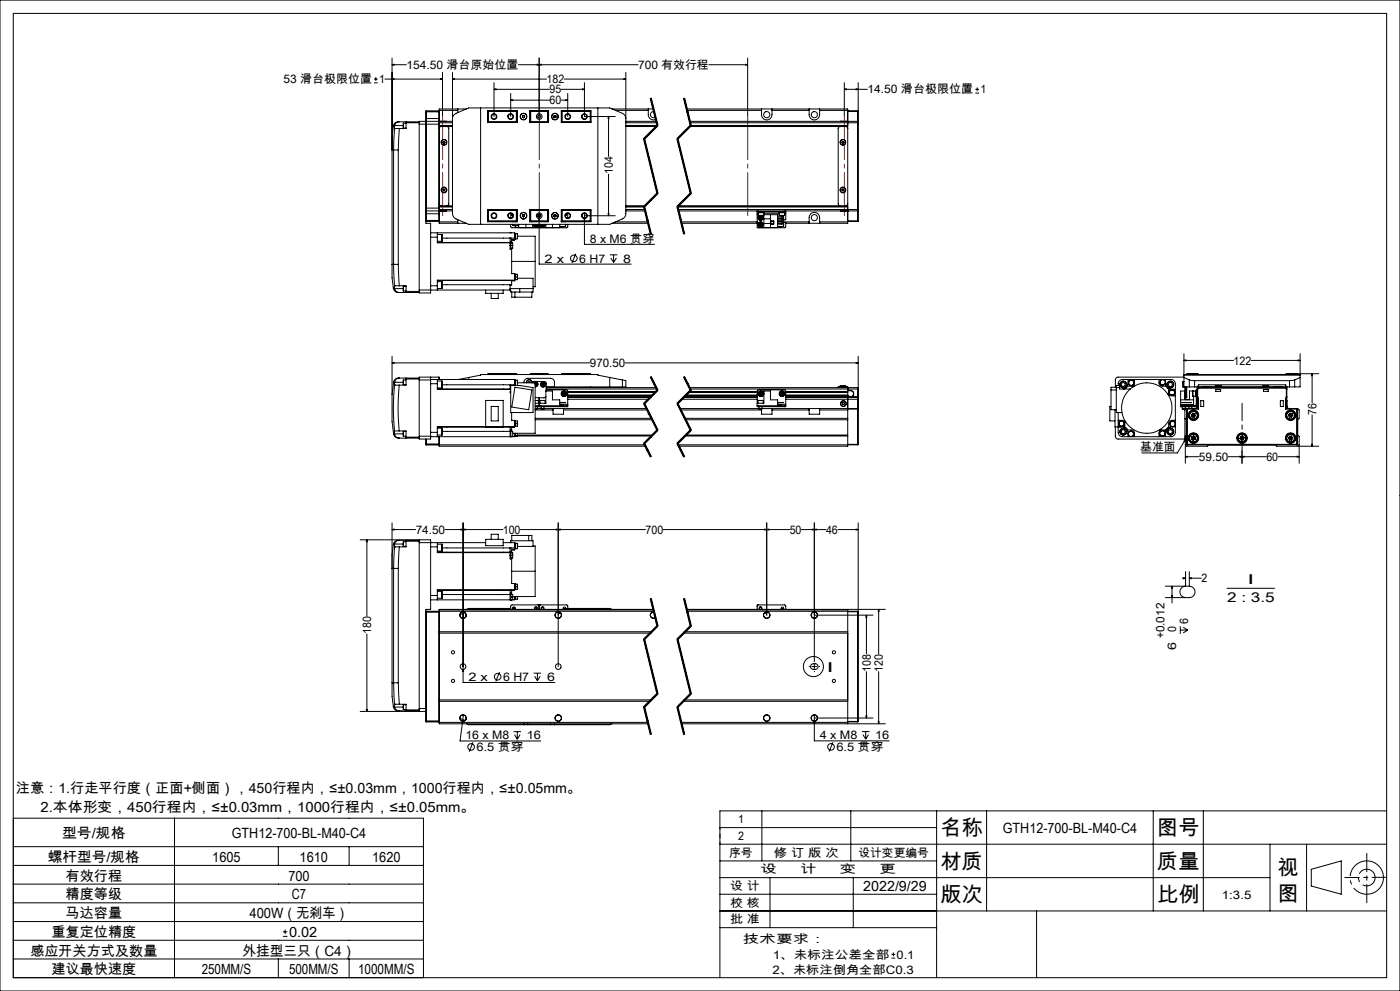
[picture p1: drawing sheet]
<svg xmlns="http://www.w3.org/2000/svg" width="420mm" height="297mm" viewBox="0 0 420 297" stroke-linecap="round" stroke-linejoin="round" font-family="sans-serif">
<g fill="none" stroke="#000" stroke-width=".3">
<path d="M0 0h420v297h-420zM4 4h412v289h-412zM117.6 19.4l.6-.1v.2zM117.6 19.4h4.3M117.6 17.4v61.8M155.5 19.4h35.9M161.1 19.3l.6 .1-.6 .1zM161.7 17.4v17.5M161.7 19.4l.6-.1v.2zM212.7 19.4h11.6M223.7 19.3l.6 .1-.6 .1zM224.3 17.4v17.5"/>
<path d="M112.2 24.8h1.1M112.2 23.7h1.1M112.7 23.1v1.2M115.5 23.7h17.3M117.6 23.7l.6-.1v.2zM118 37.7l-.4 3.2v4h.5M118 37.7l.4 .1M118.4 38.5l-.3 6.4M118.4 38.5h.1M118.4 38.5h1.4M118.4 37.8v.7M118.4 37.6v.2"/>
<path d="M118.4 37.6h2.6M119.8 36.5h-.3a1.43 1.43 0 0 0-1.5 1.2M119.8 36.5a1.5 1.5 0 0 0-1.4 1.1M119.8 36.5h6M119.8 38.5l-.3 6.4M121 36.9v1.5M121 36.9h.8M121 38.4h.8M121.8 36.5v.3M121.8 36.8v1.7h-2M121.8 36.8h4M125.8 37.2v49.7"/>
<path d="M125.8 37.2h6M127.8 35.5v31.4h1.4v20.9h-3.4v-.9M127.8 35.5h4M127.8 33.5h4M127.8 36.4v26.8M127.8 33.2v3.2M127.8 33.2v2.3M127.8 33.2h3.9M127.8 36.4h.1M131.7 36.4v26.8M131.7 33.2v3.2M131.7 36.4h.1"/>
<path d="M131.7 33.2l.1 .1M131.8 36.4v.8M131.8 37.2v25.2M131.8 37.6h3.9M131.8 33.1h5.5M131.8 36.8h3.9M132.2 23.6l.6 .1-.6 .1zM132.2 36.4h1.7M132.8 21.7v13.2M134.1 37.9l.5 .5v22.8l-.5 .5M135.7 23.7l.6-.1v.2zM135.7 21.7v42.3l.2 .7 .6 .7 4.1 1.8h42.3l4.4-2 .4-.9v-42.6"/>
<path d="M135.7 23.7h28.3M135.7 37.9h-3.4l-.4 .2-.1 .4M135.7 36.4h-9.9v.8M135.7 35.6l.2-.7 .6-.8 4.1-1.8h42.3l4.1 1.8 .6 .8 .1 .7M137.3 32.7v1.1M139.9 32.7h-8.1v3.7M144.2 32.3v34.9M146.3 33.1h8.9v3.6h-8.9zM146.3 36.4h.1M146.3 33.2v3.5M146.3 33.2h8.9M146.3 33.2l.2 .2"/>
<path d="M146.5 33.4h8.4M146.5 36.5h8.4M146.5 33.4v3.1M146.5 36.5l-.2 .2h8.9M148.2 26.8l.6-.2v.3zM148.2 26.8h16.7M148.2 24.8v10.1M153.2 30l.6-.1v.3zM153.2 28v6.9M153.2 30h11.7M154.9 33.4l.1-.2v3.5l-.1-.2M154.9 33.4v3.1"/>
<path d="M156.8 34.8v.3M156.8 35.1l.3 .2M157.1 34.6l.2 .2M157.1 34.6l-.3 .2M157.3 34.8v.3M157.3 35.1l-.2 .2M159 33.1l.1 .1M159 33.2h5.6M159 33.1h5.6v3.6h-5.6zM159 36.7h5.6M159.1 33.2v3.5l.1-.2M159.1 33.2l.1 .2"/>
<path d="M159.2 33.4h5.1M159.2 36.5h5.1M159.2 33.4v3.1M164.3 33.4l.2-.2v3.5l-.2-.2M164.3 33.4v3.1M166.2 34.8v.3M166.2 35.1l.3 .2M166.5 34.6l.3 .2M166.5 34.6l-.3 .2M166.8 34.8v.3M166.8 35.1l-.3 .2M168.4 26.8h6.9"/>
<path d="M168.4 30h1.9M168.4 33.2h8.8M168.4 33.1h8.9v3.6h-8.9zM168.6 33.4l-.1-.2v3.5l.1-.2M168.6 33.4h8.5M168.6 36.5h8.5M168.6 33.4v3.1M169.1 33.1v.1M169.3 23.7h18.4M169.7 29.9l.6 .1-.6 .2zM170.3 28v6.9M174.7 26.6l.6 .2-.6 .1z"/>
<path d="M175.3 24.8v10.1h9.3M177.1 33.4v3.1M177.1 36.5l.1 .2h-8.8M177.2 33.2v3.5M177.2 36.4h.1M177.2 33.2l-.1 .2M179.4 32.3v34.9M182.6 34.9l.1 .6h-.3zM182.6 34.9v12M183.6 32.7h12.4M184.6 33.1h9.9M187.1 23.6l.6 .1-.6 .1z"/>
<path d="M187.7 37.9h9.2M187.7 36.4h9.2M187.7 37.6h9.5M187.7 36.8h9.3M194.5 32.7v1.7a1.55 1.55 0 0 0 2.2 1.4M195.1 29.5l2 8.2M195.2 29.5l2 8.1-4 4 4 16.3-4 4 2 8.2M195.4 29.4l2 8.2M196.2 33.4a.93 .93 0 0 0-1.1 1.2 .93 .93 0 0 0 1.5 .5M197.1 37.5l-4 4M197.4 37.7l-4 4M205.1 29.5l2 8.2"/>
<path d="M205.2 29.5l2 8.1-4 4 4 16.3-4 4M205.4 29.4l2 8.2M206 32.7h48.3v34.2h-18.6M206.1 33.1h22.4M206.9 37.9h46.8l.4 .2 .2 .4M206.9 36.4h50.4M207 36.8h50.3M207.1 37.5l-4 4M207.2 37.6h47.1M207.4 37.7l-4 4M228.5 32.7v1.7a1.57 1.57 0 0 0 1.5 1.5 1.57 1.57 0 0 0 1.6-1.5v-1.7M231.6 33.1h11.1"/>
<path d="M242.7 32.7v1.7a1.57 1.57 0 0 0 1.6 1.5 1.57 1.57 0 0 0 1.6-1.5v-1.7M245.9 33.1h8.4M252 37.9l-.5 .5v22.8l.5 .5M252.2 36.4h1.7M253.3 26.8l.6-.2v.3zM253.3 26.8h6.9M253.3 24.8v10.1M254.3 33.2h3M254.3 33.4h3M256.9 26.6l.6 .2-.6 .1zM257.3 36.8h.2M257.3 36.4v.4"/>
<path d="M257.3 36.4l.2 .1M257.3 33.2v.2M257.3 33.4v3M257.3 36.8v26M257.5 24.8v11.7M257.5 36.5v.3M257.5 36.8v26M292.6 27.9h1.1M292.6 26.8h1.1M293.2 26.2v1.1M118.1 44.9h1.4M118.1 44.9v34.3"/>
<path d="M119.5 44.9v34.3M132.9 56.8l.2-.2 .4 .1v.3l-.3 .3zM133 42.4h.4l.1 .3-.1 .2h-.4l-.1-.3zM182.6 52.2v12.5M193.1 41.7l4 16.3M193.4 41.6l4 16.3M197.1 57.8l-4 4M197.4 58.1l-4 4M203.1 41.7l4 16.3M203.4 41.6l4 16.3M207.1 57.8l-4 4M207.4 58.1l-4 4"/>
<path d="M252.6 56.8l.2-.2 .4 .4-.3 .3-.3-.2zM252.8 42.3l.3 .1-.1 .6-.3-.1-.1-.3zM117.6 79.2v4l.4 3.2M117.6 79.2h.5M118.1 79.2h1.4M118.1 79.2l.3 6.5M119.5 79.2l.3 6.5M127.8 62.4h4M127.8 63.1v.1M127.8 64.1h4M127.8 66h4M127.8 66.3v.1"/>
<path d="M127.8 63.2v3.2M127.8 63.2h7.9M127.8 66.4h3.9M129.2 69.8h25.1v1.6M129.2 71.1h2M131.2 71.1v1.7h22v1.6M131.2 69.8v1.3M131.2 72.3h1.4M131.2 70.3h1.4M131.2 72.7h21.8M131.7 63.2v3.2M131.8 61.1l.1 .4 .4 .2h3.4"/>
<path d="M131.8 63.1v3.8h8.1M131.8 62.4v.7M131.8 61.9h3.9M131.8 66.5h5.5M131.8 62.8h3.9M131.8 63.1l-.1 .1M131.8 66.3l-.1 .1M132.2 63.2h1.7M132.6 70.3v2M132.6 70.3h.1M132.6 71.4h21.7M137.3 65.8v1.1"/>
<path d="M146.3 62.9h8.9v3.6h-8.9zM146.3 63.2h.1M146.3 62.9v3.5M146.3 66.4h8.9M146.5 66.2h8.4M146.5 63.1v3.1M146.5 63.1h8.4M146.5 66.2l-.2 .2M153 72.7v.9M153 73.6v1.1h.5M153 71.4h.1M153 71.4v1.3"/>
<path d="M153 69.8h.1M153 73.6h.8M153 72.6h.5M153.2 67.2v.8l.3 .3h16.6l.2-.3v-.8M153.2 63.9v1.5M153.2 72.8h.6v.8M153.5 74.4v.3M153.5 72.6v.2M153.5 74.7v7.3h.8v2M153.5 78.3h7M153.6 64.6h.1M153.6 64v.6"/>
<path d="M153.6 64.6h.3M153.8 73.6v.8h-.8M153.8 67.2v.4h1.8M153.8 66.4v.1M153.9 64.7l-.1 .2M154 67.6h.4M154.3 71.4v.4M154.3 71.8h-.8v.8M154.3 70h.4v1.6h-.4M154.3 71.8v.2h-.8M154.5 70v1.6M154.6 67.6v.5h1"/>
<path d="M154.6 66.4h.1M154.7 70h.6v1.6h-.6M154.9 63.1l.1-.2v3.5l-.1-.2M154.9 63.1v3.1M155.2 62.9h-8.9l.2 .2M155.3 70.8h5.2v7.5M155.6 67.2v1M156.8 64.5v.3M156.8 64.8l.3 .2M157.1 64.3l.2 .2M157.1 64.3l-.3 .2M157.3 64.5v.3"/>
<path d="M157.3 64.8l-.2 .2M157.8 67.2v1M159 62.9h5.6v3.6h-5.6zM159 66.4h5.6M159 62.9h5.6M159.1 66.4l-.1 .1M159.2 63.1l-.1-.2v3.5M159.2 66.2h5.1M159.2 63.1v3.1M159.2 66.2l-.1 .2M159.2 63.1h5.1M159.5 66.4v.1"/>
<path d="M159.6 66.4v.1M159.8 67.2v1M159.8 67.5h1.6M159.8 67.2v.3M160.2 66.4v.1M160.5 67.5l.1 .2M160.5 78.3v7.6h-.6M160.7 67.5l-.1 .2M161 67.5v.1M161 67.6l-.4 .1M161.1 67.5l-.1 .1M161.3 64.6h.1"/>
<path d="M161.4 64.6h.1M161.4 64.8l.1 .1M161.4 64.4v.2M161.4 67.2v.3M161.5 64.3h.6M161.5 67.2a.77 .77 0 0 1-.6 .8 .77 .77 0 0 1-.9-.5 .78 .78 0 0 0 .9 .5 .78 .78 0 0 0 .6-.8M161.5 68.2l-.2 .1M161.7 65.5l.2 .6h-.3zM161.7 63.8v15.4h27.6M162 68.2l.2 .1M162 67.2a.78 .78 0 0 0 .6 .8 .78 .78 0 0 0 .9-.5M162.1 64.6h.1"/>
<path d="M162.1 67.5h.1M162.1 64.4v.2M162.1 67.2v.3M162.2 67.5h1.5zM162.2 64.8l-.1 .1M162.4 67.5h.1M162.4 67.5l.4 .2M162.8 67.5v.2M163.1 67.5l-.3 .2M163.4 66.4v.1M163.7 67.2l.1 1M163.9 66.4v.1"/>
<path d="M164.3 63.1l.2-.2v3.5l-.2-.2M164.3 63.1v3.1M165.7 67.2v1M166.2 64.5v.3M166.2 64.8l.3 .2M166.5 64.3l.3 .2M166.5 64.3l-.3 .2M166.8 64.5v.3M166.8 64.8l-.3 .2M167.9 67.2v1M168.4 62.9h8.9v3.6l-8.9-.1zM168.4 66.4h8.8"/>
<path d="M168.4 62.9h8.8l-.1 .2M168.6 63.1l-.1-.2v3.5l.1-.2M168.6 66.2h8.5M168.6 63.1v3.1M168.6 63.1h8.5M169 66.4h.1M169 67.9v.2h-1.1M169.1 66.4h.1M169.6 64.6h.3zM169.7 67.4v.5h-1.8M169.7 66.4v.1M169.9 64.6h.1"/>
<path d="M170 64v.6M170.3 63.9v1.5M172.7 76l-1.1 2.8M175.3 65.5l.2 .6h-.3zM175.3 63.8v9.4h21.1M175.3 64.7h9.3M177.1 63.1v3.1M177.1 66.2l.1 .2M177.2 62.9v3.5M177.2 63.2h.1M182.4 64.1h.3l-.1 .6zM183 76.4h2.2"/>
<path d="M183.2 77.3l.9 1.3M183.6 66.9h10.9M184.1 76.4v2.2M184.6 66.5h9.7M184.9 77.3l-.8 1.3M187.7 61.7h5.8M187.7 63.2h5.8M187.7 62.8h5.7M193.1 62l2 8.1M193.3 61.9l-5.6 .1M193.4 61.9l2 8.1M203.1 62l2 8.1"/>
<path d="M203.2 61.9h51.1M203.2 61.9l2 8.2M203.4 61.9l2 8.1M203.4 62.8h53.9M203.5 63.2h53.8M204.3 66.5h22.9M204.4 66.9h22.8M227.2 63.5h.4M227.2 63.5v.4M227.2 63.9v4.3l8.3 .1 .2-.4v-1.2h-.6M227.2 63.2v.3M227.2 64.3h.3"/>
<path d="M227.2 63.9h.3M227.4 68.2l.2 .1M227.4 63.5v.2h1.8v-.2M227.5 64.6h.1M227.5 64.6h1M227.5 63.7v.9M227.6 64.6h.9M227.6 63.2v.3M227.6 63.5h7.7M227.8 65.4l.3 .3M227.8 67.1v.5M227.8 67.1l.4 .2"/>
<path d="M227.8 64.6a.78 .78 0 0 0-.2 1.2 .78 .78 0 0 0 1.2 0 .78 .78 0 0 0-.3-1.2M227.8 65v.4M227.8 65l.4 .3M227.8 67.6l.4 .1M227.9 64.6a.74 .74 0 0 0-.3 1.1 .74 .74 0 0 0 1.2 0 .74 .74 0 0 0-.3-1.1M228.1 66.8l.4 .2M228.1 66.8l-.3 .3M228.1 66.8l.1 .5M228.2 65.3l.3 .2M228.2 65.3l-.4 .1M228.2 65.3l-.1 .4M228.2 67.3l.4 .1"/>
<path d="M228.2 67.3v.4M228.2 67.3l-.4 .3M228.2 64.8l-.4 .2M228.2 64.8l.4 .3M228.2 64.8v.5M228.5 64.6h.6M228.5 65.5l-.4 .2M228.5 67l.1 .4M228.5 67l-.3 .3M228.6 65.1l-.1 .4M228.6 65.1l-.4 .2M228.6 67.4l-.4 .3"/>
<path d="M229.1 64.6h-.6M229.1 64.3h4.2v3.9M229.1 63.7v.9M229.1 63.9h4.7M229.2 64.3v3.9M229.2 65.6h1.9M229.2 67h1.9M231.1 64.3v3.9M231.2 66.2h.9v1h-.9zM231.2 67.1h.9M231.2 66.3h.9M233.3 65h1.8v.4"/>
<path d="M233.3 65.7h1.8v.4h-1.8M233.3 66.4h1.8v.4h-1.8M233.3 67.2h1.8M233.3 65.4h1.8M233.3 64.4h.5M233.8 63.5v.2h1.6M233.8 64.6h.1M233.8 64.6h.7M233.8 63.7v.9M233.9 64.6h.6M234.4 66.8v.4a.35 .35 0 0 1 .3-.3 .35 .35 0 0 1 .4 .3M234.4 64.6v.4"/>
<path d="M234.4 66.1v.3M234.4 67.9v.2h-1.1M234.5 64.6h.8M234.6 65h.3M234.6 66.9h.2M235.1 65.4l-.4 .2-.3-.2v.3M235.1 65.2v.2M235.1 67.2v.2M235.1 67.2v.7h-1.8M235.1 66.5h7.6M235.3 63.5h.4M235.3 63.2v.3"/>
<path d="M235.3 64.6h.1M235.4 63.7v.9M235.4 63.9h.3M235.4 63.5v.2M235.7 63.5v.4M235.7 63.2v.3M235.7 63.9v2h-.6M242.7 66.9v-1.7a1.57 1.57 0 0 1 1.6-1.6 1.57 1.57 0 0 1 1.6 1.6v1.7M245.9 66.5h8.4M252.2 63.2h1.7M254.3 61.1l-.2 .4-.4 .2h-50.2M254.3 66.2h3"/>
<path d="M254.3 66.4h3M257.3 62.8h.2M257.3 62.8v.4M257.3 66.2h.2M257.3 66.2v.2M257.3 63.2v3M257.5 62.8v.3M257.5 63.1l-.2 .1M257.5 66.2l-.2 .2M257.5 63.1v3.1M118 86.4a1.55 1.55 0 0 0 1.8 1.3M118.4 85.7h1.4"/>
<path d="M118.4 85.7h.1M118.4 85.7v.7M118.4 86.5a1.51 1.51 0 0 0 1.4 1.2M118.4 86.4h-.4M118.4 86.4v.1M118.4 86.5h2.6M119.8 87.7h6M119.8 85.7h2v1.6M121 85.8v1.4M121 85.8h.8M121 87.2h.8M121.8 87.3v.4"/>
<path d="M121.8 87.3h4M129.2 85.7h2M131.2 85.7v1.2M131.2 86.5h1.4M131.2 84.4h1.4M131.2 84.1h23.1M132.6 84.4v2.1M132.6 84.5h.1M132.6 84.5v2M132.6 85.3l20.4 .1M145.7 86.9v1h5.3v-1M147.4 87.9v1.6h2.1v-1.6"/>
<path d="M153 86.9v.1M153 85.4v1.5M153 86.5h6.9M153.5 87.5v1.6h6.1v-1.6M154.3 84v.1M154.3 82.2h.4v1.7M154.3 84.1l-.8 .1v1.2h-.5M154.3 84h-23.1v1.7M154.3 83h1M154.5 82.2v1.7M154.5 87.5v1.6M154.7 82.2h.6v.8"/>
<path d="M155.3 83v.8l-1 .1M155.3 83.4h4.6v4.1h-6.7v-.6h-27.4M155.9 86.5v1M117.6 108.8l.6-.2v.3zM117.6 106.7v11.6M117.6 108.8h59.4M117.6 118.3v8l.5 3.7M118.1 114.5h.1M118.1 114.5l.3 .1M118.1 114.5l-.5 3.8M118.4 115.4h.1M118.4 115.4a67.2 67.2 0 0 0 0 13.8"/>
<path d="M118.4 115.4h1.4M118.4 114.6v.8M118.4 114.6h.1M118.4 114.6h2.6M119.5 113.3a1.47 1.47 0 0 0-1.4 1.2M119.5 113.3h.3M119.8 115.4a66.9 66.9 0 0 0 0 13.7M119.8 113.3a1.4 1.4 0 0 0-1.4 1.3M119.8 113.3h6M121 114.6v.7M121 113.9v.7M121 113.9v1.4"/>
<path d="M121 113.9h.8M121 115.3h.8M121.8 113.3v.3M121.8 113.6v1.8h-2M121.8 113.6h4M125.8 113.9h3.4M125.8 113.9v16.8M129.2 113v.9M129.2 113.7h25.1v1.6M129.2 113.9v16.8M129.2 115h2M131.2 113.7v1.3"/>
<path d="M131.2 115v1.7h21.8v-1.2h2.9l4 .7v7.4h-6.7v-8.1M131.2 116.6h21.8M131.2 116.3h1.4M131.2 114.2h1.4M131.7 113h-5.9v.9M131.7 113v.7M131.7 113l.1 .7M132.6 114.2v2.1M132.6 114.3h.1M132.6 114.3v2M132.6 115.3h21.7M140.6 113.1v.6"/>
<path d="M140.6 113.1l3.6-.7v-.1h35.2v.1l3.5 .7M140.6 113.1l-3.1 .6M146.3 112.1h8.7M146.3 112.1v.2M153 113.7h.1M153.2 117.4h-.2l.2 .3M153.2 113.7h.1M154.3 115.3v.2M154.3 113.9h.4v1.6M154.5 113.9v1.6M154.5 116.1l5.1 .8-1 5.9-5.1-.8zM154.7 113.9h.6v1.6"/>
<path d="M155 112.1v.2M155.3 114.7h5.2M157.2 114.7a1.17 1.17 0 0 1 1.1-1.3h6.9a1.14 1.14 0 0 1 1.1 1.1v1.5h20.4M157.9 114.7a.87 .87 0 0 1 .9-.9 .87 .87 0 0 1 .8 .9l.5-.4 3.5 .1 .3 .5-.1 2.3M158 114.7a.77 .77 0 0 1 .8-.9 .77 .77 0 0 1 .7 .9M158.5 114.7a.29 .29 0 0 1 .3-.4 .29 .29 0 0 1 .2 .4M159.1 112.1h5.4M159.1 112.1v.2M160 114.7a.77 .77 0 0 1 1.3 .1 .77 .77 0 0 1-.8 1.1M160 114.7a.74 .74 0 0 1 1.3 .1 .74 .74 0 0 1-.8 1.1M160.5 114.7v15.2h-6.7M160.5 114.8l.4 .1"/>
<path d="M160.5 115.5l.2 .1M160.5 115.1h.1M160.5 114.8l.1 .3M160.6 115.1l-.1 .1M160.6 115.1l.1 .5M160.6 115.1l.4 .2M160.9 114.9l.1 .4M160.9 114.9l-.3 .2M161 115.3l-.3 .3M161.7 119.2v2.7M162.5 115.1l.1 .4M162.5 115.1l.8 .2"/>
<path d="M162.6 115.5l.4 .1M162.8 114.8l-.3 .3M162.8 114.8l.4 .1M162.8 114.8l.2 .8M163.2 114.9l.1 .4M163.2 114.9l-.6 .6M163.3 115.3l-.3 .3M163.8 118.8l-.5 .4h-2.8M163.9 116.8l6.2 .1 .2 .2v4.1M163.9 116.2h32.9M163.9 116.6h33.1M163.9 115.9h2.4"/>
<path d="M164.5 112.1v.2M168.5 112.1h8.7M168.5 112.1v.2M168.8 117.8v.4M168.8 117.8l.4 .2M168.8 118.2l.4 .2M169.2 117.5l.3 .3M169.2 117.5l-.4 .3M169.2 117.5v.5M169.2 118l-.4 .2M169.2 118l.4 .2M169.2 118v.4"/>
<path d="M169.5 117.8l.1 .4M169.5 117.8l-.3 .2M169.6 118.2l-.4 .2M170.3 118.4h25.5M170.3 117.5h26.3M170.3 118.9h25M170.3 119.1h24.8M170.3 119.7h24.2M177.2 112.1v.2M177.2 116v.2M182.9 113.1v2.9M182.9 113.1l3.8 .8"/>
<path d="M186.7 113.9l1 .1v2h-1M186.7 113.9v2.1M187.6 108.8h69.9M195.1 113l2 4M195.2 113l2 3.9-4 4 4 8-4 4 2 4M195.4 112.9l1 2M195.7 118.5h-25.4M196.4 114.9l1 2zM196.7 117.4l-26.4 .1M197.1 116.8l-4 4M197.4 117.1l-4 4M204.5 119.7h22.7"/>
<path d="M205.1 113l2 4M205.1 119.1h22.1M205.2 113l2 3.9-4 4 4 8-4 4 2 4M205.2 118.9h22M205.4 112.9l2 4M205.6 118.5h21.6M205.8 118.4h21.4M206.6 117.5h20.6M206.7 117.5h20.5M206.8 116.2h50.5M207 116.6h50.3M207.1 116.8l-4 4"/>
<path d="M207.4 117.1l-4 4M227.9 118.1l.3 .3M228 117.7l-.1 .4M228 117.7l.3 .3M228.3 118l-.4 .1M228.3 118l.3 .3M228.3 118l-.1 .4M228.4 117.6l.3 .3M228.4 117.6l-.4 .1M228.4 117.6l-.1 .4M228.6 118.3l-.4 .1M228.7 117.9l-.1 .4"/>
<path d="M228.7 117.9l-.4 .1M234.2 117.8v.4M234.2 117.8l.4 .2M234.2 118.2l.4 .2M234.6 117.5l.4 .3M234.6 117.5l-.4 .3M234.6 117.5v.5M234.6 118l-.4 .2M234.6 118l.4 .2M234.6 118v.4M235 117.8v.4M235 117.8l-.4 .2"/>
<path d="M235 118.2l-.4 .2M235.7 118.5h18.6M235.7 117.4h18.6M235.7 118.4h18.6M235.7 117.5h18.6M235.7 118.9l19.5 .1M235.7 119.1h21.6M235.7 119.7h21.6M252 115.7h1.7M252 115.8l.1 .1M252 115.9h-.5v.3M252 115.8h1.7"/>
<path d="M252 115.7v.5M252 115.9h1.7M253.7 115.8v.1M253.7 115.9h.6v3M253.7 115.7v.5M254.3 118.9v.1M254.3 118.5h.1M254.3 117.4v.1M254.3 119v14.7h-50.7M254.3 119h.1M254.3 117h.9M254.3 117.1h.9"/>
<path d="M254.3 118.9h.9M255.2 117a.97 .97 0 0 1 .9 .9 .97 .97 0 0 1-.7 1M255.2 117.1a.9 .9 0 0 1 .9 .9 .9 .9 0 0 1-.9 .9M255.2 117v.1M255.2 118.9v.1M255.4 118.9h1.9M255.4 118.9l-.2 .1M256.9 108.6l.6 .2-.6 .1zM257.3 118.9l.2 .1M257.3 116.2v.4M257.3 118.9v.2M257.3 119.1v.6"/>
<path d="M257.3 116.6v2.3M257.3 119.7v2.7M257.5 106.7v26.5M257.5 119l-.2 .1M257.5 119l-.2 .7M333.3 116.9h1.6M334.9 116.2h1M334.9 116.1h-1.6v6.7h1.6M336.4 114.9l.6-.3 .5 .3v.7l-.5 .3-.6-.3zM338.2 115.7a1.27 1.27 0 0 1-1.2 .9M338.2 115.7h1.5l.2 .3M338.5 113.7l-.3 2"/>
<path d="M339 116.6h-3.1v-1.1h-1v8.1h1.7M339 116.6h.1M339.4 113.9a.85 .85 0 0 1 .8 .8 .85 .85 0 0 1-.8 .9M339.4 113.9a.85 .85 0 0 0-.9 .8 .85 .85 0 0 0 .9 .9M339.4 113.9a.86 .86 0 0 1 .8 .8 .86 .86 0 0 1-.8 .9M340.4 113.7v1.2l-.3 .6 .2 .2M347.7 113.7v1a1.02 1.02 0 0 0 1 1h1.1l.8 .8M348.7 113.7h-11.9a1.42 1.42 0 0 0-1.3 1.8M348.9 113.7h2.4a1.33 1.33 0 0 1 1.3 1.3v11.9M349.6 113.7l.2 2.1M350.4 116.4l.3 .1M350.6 116.5l2 .2"/>
<path d="M350.6 118.5l.3-.1 .5 .2h1.2M350.6 116.5v1.5l-.2 .1M350.8 117.6a.85 .85 0 0 0 .8 .9 .85 .85 0 0 0 .9-.9M350.8 117.6a.85 .85 0 0 1 .8-.8 .85 .85 0 0 1 .9 .8M350.8 114.6h.6l.4 .6-.4 .6h-.6l-.4-.6zM350.8 117.6a.79 .79 0 0 1 .8-.7 .79 .79 0 0 1 .8 .7M350.8 117.6a.79 .79 0 0 0 .8 .8 .79 .79 0 0 0 .8-.8M354.2 119.8h3.9M354.9 114.5h.1M354.9 114.5v1.5M354.9 114.4v.1M354.9 114.4h.1"/>
<path d="M354.9 116h.8M354.9 114.5h.3M354.9 114.4h.3M355.2 113h-19.7a.84 .84 0 0 0-.9 .9v2.2M355.2 112.3h34.8M355.2 112.4h34.8M355.2 113.1l1.6 .8M355.2 108l.6-.1v.3zM355.2 106v10h1.6M355.2 108h14.9M355.4 117.2h-1.2v4.4M355.5 116l-.1 3.8h1.4v-2.6h1.9"/>
<path d="M355.7 118.7v.5h.3v-.5M355.7 118.7h.3M355.7 116v2.7M356 112.1h3.5M356 112.1v.2M356 116v2.7M356.8 113.9l1.6 .2M356.8 116h1.6M356.8 113.9v2.1M357.8 117.2h.1M357.8 118.7h.1M357.8 117.2v1.5"/>
<path d="M357.8 118.7h.9M358.1 117.2h.1M358.1 118.7v2.9M358.4 116h.8M358.4 114.1v1.9M358.4 114.1h28.5M358.9 117.1h-.2v1.7h.2M358.9 117.3h.3M358.9 117.3v3.9M359.2 116.8h-.3v.5M359.2 116l.4-.7h26l.4 .7M359.2 116v4.1"/>
<path d="M359.2 119.1l.2 .6M359.3 116.3l-.1-.4h26.8l-.1 .4M359.3 119.2v.9M359.3 118.9v.1M359.3 118.9l-.1 .2M359.3 116.6v2.3M359.3 119l.2 .7M359.3 119l-.1 .1M359.4 119.7h.1M359.4 119.7v2.7M359.5 112.1v.2M359.5 119.7v2.9"/>
<path d="M359.6 116.3l-.3 .3M359.6 116.2v.1M359.6 116.2l-.4 .1 .1 .3M359.6 116.2h26M359.6 116.3h26M360.8 116.2v-.3h.5v.3M363 115.9h.1M364.6 115.8v.1M364.6 115.7h1.7M364.6 115.8h1.7M364.6 115.7v.1M364.7 116.7h1.5v.6h-1.5z"/>
<path d="M366.3 115.9h.1M366.3 115.7v.1M375.4 108h14.6M378.9 115.8h.1M378.9 115.7h1.7M378.9 115.8h1.7M378.9 115.7v.1M379 116.7h1.5v.6h-1.5zM380.6 115.8v.1M380.6 115.7v.1M382.2 115.9h.1M383.9 116.2v-.3h.6v.3"/>
<path d="M385.6 116.3l.3 .3M385.6 116.2v.1M385.6 116.2l.4 .1-.1 .3M385.7 119.7h.1M385.7 119.7v2.9M385.8 112.1h3.4M385.8 112.1v.2M385.8 119.7v2.7M385.9 119l.1 .1M385.9 119l-.2 .7M385.9 118.9v.1M385.9 118.9l.1 .2"/>
<path d="M385.9 116.6v2.3M385.9 119.2v.9M386 119.1l-.2 .6M386 116h.9M386 116v4.1M386.9 116h1.5M386.9 114.1v1.9M388.4 113.9l-1.5 .2M388.4 113.9v2.1M389 112l.2 .1M389.2 112.1v.2M389.4 107.9l.6 .1-.6 .2z"/>
<path d="M390 113.1l-1.6 .8M390 106v10h-1.6M393.6 112l.2 .6h-.3zM393.6 112v8.8M395.6 112l-9.8 .1M118.1 130a1.46 1.46 0 0 0 1.4 1.3M118.1 130h.1M118.4 129.1h1.4M118.4 129.2v.8M118.4 130a1.46 1.46 0 0 0 1.4 1.3M118.4 130h-.3M118.4 129.1v.1"/>
<path d="M118.4 130h.1M118.4 130h2.6M119.5 131.3h.3M119.8 129.1h2v1.9M119.8 131.3h6M121 130v.7M121 129.3v.7M121 129.3v1.4M121 129.3h.8M121 130.7h.8M121.8 131v.3M121.8 131h4"/>
<path d="M125.8 130.7v.9h3.4v-.9M125.8 130.7h3.4M127.8 133h4M127.8 131.6v1.7M127.8 133.3h3.9M129.2 129.6h2M131.2 129.6v1.3M131.2 130.4h1.4M131.2 128.3h1.4M131.2 128h23.1M131.7 130.9v2.4M131.8 130.9v2.8h61.8"/>
<path d="M132.6 128.3v2M132.6 130.4h.1M132.6 128.3v2.1M132.6 129.3h20.4M145.7 127.9v-7.9h5.3v7.9M145.7 127.9h-14.5v1.7M147.4 121.8h2.1v4.3h-2.1zM151 127.9h3.3M153 128h.1M153 128v1.3M153 129.3v1.6M153 129.2h.2v1.7"/>
<path d="M153 130.9h.1M153 128.9h.5M153.2 129.3h.6v1.5h-.6M153.5 128.9v.4M153.5 123.6v2.4h.8v1.9M153.5 130.8v.1M154.3 127.9v.1M154.3 126.1l1 .1v.8M154.3 128l-.8 .1v.8M154.3 129.9v1h-25.1M154.3 127h1M154.5 126.1v1.7"/>
<path d="M154.5 129.9v.8M154.7 126.1v1.7h-.4M154.7 129.9v.8h-.4M154.7 130.7h40.8M155.3 127v.7h-.6M155.3 129.9v.8M155.3 130.4h40.5M160.5 120h1M160.5 122.6h.7zM160.5 122.9h5.4M160.5 125.4h34.9M160.5 125.8h35.2"/>
<path d="M160.5 120.9h3.3v-3.7h1.9v2.6h2.2v1.8M160.5 121.6h.8M160.5 121.9h.8M161.2 122.4h1.1M161.2 121.9v.7M161.3 121.6h.9M161.3 121.9h.4M161.3 121.6v.3M161.5 120v.9M161.7 121.9h.5M162 120h1.5M162 120v.9"/>
<path d="M162.2 121.6h7.7M162.2 121.9h7.7M162.2 121.6v.3M162.3 122.6h.1M162.3 121.9v.7M162.4 122.6h.8M163.2 122.6h-.8M163.2 122.4h2.7M163.2 121.9v.7M163.5 120v.9M165.9 122.4h3.2M165.9 122.4v1.7h3.2v-1.7"/>
<path d="M167.9 121.2h1.1v.3h-1.1M167.9 120.6h1.8l-1.8 .1M167.9 121.2h2.4M169.1 122.9h25.1M169.1 122.4h24.9M169.9 121.6h.4M169.9 121.6v.3M170.3 121.6v.3h-.4M170.3 121.2v.4M193.1 121l4 8M193.1 133l2 4M193.4 133.3h-61.7"/>
<path d="M193.4 120.9l4 7.9M193.4 132.8l2 4M194.5 123.5v.6h.3M197.1 128.8l-4 4M197.4 129l-4 4M203.1 121l4 8M203.1 133l2 4M203.4 120.9l4 7.9M203.4 132.8l2 4M203.4 133.3h53.9M204 122.4h23.7M204.2 122.9h24.3"/>
<path d="M205.4 125.4h48.9M205.5 130.7h48.8M205.6 125.8h48.7M205.8 130.4h48.5M207.1 128.8l-4 4M207.4 129l-4 4M227.2 121.6h.4M227.2 120.9h2v-3.7h1.9v2.6h2.2v1.8M227.4 120h1.6M227.4 120v.9M227.6 121.6h7.7M227.6 121.6v.3"/>
<path d="M227.6 121.9h7.7M227.7 122.6h.1M227.7 121.9v.7M227.8 122.6h.8M228.6 122.4h3M228.6 122.6h-.8M228.6 121.9v.7M229 120v.9M231.6 122.4v1.7h-3.1v-1.5M231.6 122.9h11.1M231.6 122.4h11.1M233.3 121.2h1.1v.3h-1.1"/>
<path d="M233.3 120.6h1.8l-1.8 .1M233.3 121.2h2.4M235.3 121.6h.4M235.3 121.6v.3M235.7 121.6v.3h-.4M235.7 121.2v-4l-.2-.3-8-.1-.3 .5v4.6h.4M235.7 121.2v.4M242.7 122.4h3.2M242.7 122.4v1.7h3.2v-1.7M245.9 122.9h8.4M245.9 122.4h11.4M252.9 120.6l.4 .1-.2 .6-.3-.1-.1-.3z"/>
<path d="M254.3 122.6h3M254.3 133.2h3M257.3 133.2h.2M257.3 133.2v.1M257.3 122.4v.2M257.3 122.6v10.6M257.5 133.2l-.2 .1M333.3 121.8h-.3v4.3h1.5M334.5 122.8v5.1h1.9M334.6 127.9v2.8a.84 .84 0 0 0 .9 .9h20.1M335.5 126h1.2l.5 .3 .3-.2M335.5 127.9l1.5 .1"/>
<path d="M335.5 123.6v6a1.33 1.33 0 0 0 1.3 1.3h2.4M336.6 128.8h.7l.3 .6-.3 .5h-.7l-.3-.5zM337 128l.5 .1M337 128a2.15 2.15 0 0 1 1.4 2.7l.1 .2M337.5 128.1l.7 .8h1.2a.96 .96 0 0 1 1 1v1M337.7 126.4l-.2 .2v1.5M347.8 128.9l.2 .2-.3 .6v1.2M348.2 128.6l.1 .3h1.5M349.7 129.3l-.1 1.6M349.8 128.9l-.1 .4M350.5 129l.6-.3 .6 .3v.7l-.6 .3-.6-.3zM352.6 126h-1a1.02 1.02 0 0 0-1 1v1.1l-.8 .8"/>
<path d="M352.6 127.9l-1.2 .1a1.39 1.39 0 0 0-1.7 1.3M352.6 127.2v2.4a1.33 1.33 0 0 1-1.3 1.3h-11.9M354.3 121.2h3.7v.3h-3.7M354.5 121.6h-.4v.3h.4M354.5 121.6h4M354.5 120.6l.7 .1zM354.5 121.9h1.2M354.5 121.6v.3M354.7 122.6h.9M354.7 122.6h.8M354.7 121.9v.7M355.5 125.4l.4 .4v4.6l-.3 .3v8.1"/>
<path d="M355.5 122.6v9M355.5 120.6l.5 .1zM355.6 121.9v.7M355.6 122.6h-.1M355.6 136.9l.6-.2v.3zM355.6 136.9h4.1M355.6 133.3l.4 .4h6.2l.4-.4M355.6 131.8l-.2 .6-.2-.2zM355.6 131.8l-2.4 3.9h-10.7M355.7 121.9h.9M355.7 121.6v.3M356 122.6h.2"/>
<path d="M356 133.2h.2M356 133.2l.2 .1M356 122.6v10.6M356.2 133.2v.1M356.2 133.3h32.8M356.2 122.6h3.3M356.2 133.2h32.8M356.2 122.6v10.6M356.3 120.6l.4 .1zM356.6 121.9h1.9M356.6 121.6v.3M356.7 121.9v.5"/>
<path d="M357 120.6l.4 .1zM357.4 124.3l.2 .7M357.4 124.3l.6 .2M357.4 131.5l.5 .4M357.5 130.9l-.1 .6M357.5 130.9l.5 .4M357.5 121.9v.5M357.6 125l.6 .1M357.8 123.8l.7 .1M357.8 123.8l-.4 .5M357.8 123.8l.2 .7M358 131.3l-.1 .6"/>
<path d="M358 131.3l.6 .4M358 124.5l.7 .1M358 124.5l-.4 .5M358 124.5l.2 .6M358.1 130.6l.5 .5M358.1 130.6l-.6 .3M358.1 130.6l-.1 .7M358.5 121.6v.3M358.5 123.9l.2 .7M358.5 123.9l-.5 .6M358.6 131.7l-.7 .2M358.6 131.1v.6"/>
<path d="M358.6 131.1l-1.2 .4M358.7 124.6l-.5 .5M358.9 121.2l-.4 .4M358.9 121.2h.3M359.2 121.8h.1M359.2 120.2v1.3M359.2 121.5v.3M359.2 121.4l-.7 .5M359.2 121.8l-.6 .6M359.2 120.1v.1M359.2 120.1v1.4M359.2 120.1h.1"/>
<path d="M359.2 121.8l-.4 .6M359.3 120.1l.1 .1M359.3 120.1v1.7M359.4 121.8h-.1M359.4 122.4l.1 .2M359.4 122.4h-3.5l-.4 .5M360.2 120.1h.9v1.7h-.9zM362.5 133.3h20.2M368.5 136.9h11.4M372 131.4l.4 .5M372 136.7l.6 .2-.6 .1zM372.2 130.8l-.2 .6"/>
<path d="M372.2 130.8l.9 1M372.6 136.9l.6-.2v.3zM372.6 135.2v3.6M372.8 130.7l.4 .5M372.8 130.7l-.6 .1M372.8 130.7l-.4 1.2M373.1 131.8l-.7 .1M373.2 131.2l-.1 .6M373.2 131.2l-1.2 .2M382.6 133.3l.4 .4h12.6M383.4 136.9h6.3M384.1 120.1h.9v1.7h-.9z"/>
<path d="M385.7 122.6h3.3M385.8 121.8h.1M385.8 122.4l-.1 .2M385.8 122.4h3.5l.4 .5v2.5l-.4 .4v4.6l.4 .4v8M385.9 120.1l-.1 .1M385.9 120.1v1.7M385.9 121.8h.1M385.9 120.1h.1M386 121.8l.4 .6M386 120.1v1.7M386 121.8l.6 .6M386.5 131.3l.4 .6"/>
<path d="M386.5 124.4l.3 .6M386.5 124.4l.7 .1M386.8 125l.6 .1M386.8 130.7l-.3 .6M386.8 130.7l.7 1.2M386.9 123.8l-.4 .6M386.9 123.8l.7 .1M386.9 123.8l.3 .7M387.2 124.5l-.4 .5M387.2 124.5l.2 .6M387.2 124.5h.6M387.5 130.7l.3 .6"/>
<path d="M387.5 130.7h-.7M387.5 130.7l-.6 1.2M387.5 131.9h-.6M387.6 123.9l.2 .6M387.6 123.9l-.4 .6M387.8 124.5l-.4 .6M387.8 131.3l-.3 .6M387.8 131.3h-1.3M389 133.2v.1M389 133.2h.2M389 122.6h.2M389 122.6v10.6"/>
<path d="M389.1 136.7l.6 .2-.6 .1zM389.2 133.2l-.2 .1M389.2 122.6v10.6M389.7 133.3l-.4 .4M393.5 133.1h.3l-.2 .6zM393.6 124.3v9.4M117.6 158.7l.6-.1v.3zM117.6 158.7h7.1M117.6 156.7v47.9M133.5 158.7h17.3M138.3 158.6l.6 .1-.6 .2zM138.9 158.7l.6-.1v.3z"/>
<path d="M138.9 156.7v47.8h27.6M156.1 158.7h37.5M166.9 158.6l.6 .1-.6 .2zM167.5 156.7v43.1M167.5 158.7l.6-.1v.3zM199 158.7h37.9M229.4 158.6l.6 .1-.6 .2zM230 158.7l.6-.1v.3zM230 156.7v27.7M243.7 158.6l.6 .1-.6 .2zM244.3 158.7l.6-.1v.3zM244.3 156.7v41.5"/>
<path d="M247.8 158.7h-7.4M251.4 158.7h6.1M256.9 158.6l.6 .1-.6 .2zM257.5 156.7v59.5M108.1 161.8h21.1v20.8h-1.4v33.8M110.1 161.8l.1 .6h-.3zM110.1 161.8v22.9M118 163.2l-.4 3.1v4.1h.5M118 163.2h.4M118.1 170.4h1.4M118.1 170.4v34.2M118.4 163.9l-.3 6.5"/>
<path d="M118.4 163.9h.1M118.4 163.9h1.4M118.4 163.2v.7M118.4 163.1v.1M118.4 163.1h2.6M119.5 170.4v34.2M119.8 161.9h-.3a1.44 1.44 0 0 0-1.5 1.3M119.8 161.9a1.47 1.47 0 0 0-1.4 1.2M119.8 161.9h6M119.8 163.9l-.3 6.5M121 162.3v1.5M121 162.3h.8"/>
<path d="M121 163.8h.8M121.8 161.9v.3M121.8 162.2v1.7h-2M121.8 162.2h4M125.8 161.8v.8M125.8 162.6v49.7M125.8 162.6h19.9M129.2 163.9h2M129.2 178.5h2M131.2 163.9v1.7h22v1.7M131.2 178.5v1.3M131.2 162.6v1.3"/>
<path d="M131.2 165.2h1.4M131.2 163.1h1.4M131.2 179.3h1.4M131.2 177.2h1.4M131.2 176.9h23.1M132.6 163.1v1M132.6 177.2v1.1M132.6 164.1v1.1M132.6 178.3v1M132.6 164.2h21.7M132.6 178.2h20.4M145.7 161.6h5.3v1.9h-5.3z"/>
<path d="M147.4 161.6v-1.5h2.1v1.5M151 162.6h3.3v1.6M153 166.4v1.1h.5M153 164.2v2.2M153 176.9h.1M153 164.2h.1M153 176.9v1.3M153 178.2v1.6M153 179.8h.1M153 178.1h.2v1.7M153 162.6h.1M153 166.4h.8"/>
<path d="M153 177.8h.5M153 178.9h.8M153.2 162.6v-.5h6.7v1.7h-4.6M153.2 165.7h.6v.7M153.2 178.1h.6v.8M153.5 167.2v.3M153.5 177.8v.3M153.5 165.4v.3M153.5 167.5v7.4h.8v1.9M153.5 179.7v.1M153.5 165.4l-22.3 .1M153.5 171.2h7"/>
<path d="M153.5 162.1v-1.6h6.1v1.6M153.8 166.4v.8l-.8 .1M153.8 178.9v.8h-.6M154.3 176.8v.1M154.3 175h.4v1.7h-.4M154.3 176.9l-.8 .1v.8M154.3 164.2v.4M154.3 164.6h-.8v.8M154.3 162.8l.2 1.7M154.3 164.6v.2h-.8M154.3 178.8v1h-25.1M154.3 176.8h-23.1v1.7"/>
<path d="M154.3 175.9h1M154.5 175v1.7M154.5 162.8h.8v1.6h-.6M154.5 178.8v.8M154.7 175.1h.6v.8M154.7 162.8v1.7h-.4M154.7 178.8v.8h-.4M155.3 175.9v.7h-.6M155.3 178.8v.8h-.6M158.6 160.5v1.6M159.9 163.6h.6v7.6M160.5 171.2v7.6h-6.7"/>
<path d="M195.1 179.5l2 8.1M195.2 179.4l2 8.2-4 4 4 16.3-4 4 2 8.2M195.4 179.4l1 4.1M205.1 179.5l2 8.1M205.2 179.4l2 8.2-4 4 4 16.3-4 4 2 8.2M205.4 179.4l2 8.2M349.6 175.7h7.2M351.4 178.5h.4l-.2 .6zM351.6 175.7l.2 .6h-.4zM351.6 175.7v5M354.7 173.3h1M355.1 173.1l.6 .2-.6 .2z"/>
<path d="M355.7 171.3v4.4a1.71 1.71 0 0 0-1.7 1.7 1.71 1.71 0 0 0 1.7 1.7M356.8 173.3l.6-.2v.4zM356.8 171.3v4.4M356.8 173.3h3.6M356.8 175.7a1.71 1.71 0 0 1 1.7 1.7 1.71 1.71 0 0 1-1.7 1.7h-7.2M368.1 176.3h14.3M110.1 190v23.2M127.8 183.5h4M127.8 183.2v33.2M127.8 183.2h68.3M127.8 183.2v.1M131.8 183.3l-.1 33.1"/>
<path d="M131.8 189.3h63.7M131.8 189.8h63.3M131.8 182.8h64.2M139.5 183.6l-1.5 .6M153.2 182.6v-1.1l.3-.2h7.9l.3 .4 .4-.4h7.9l.3 .2v1.1M153.2 182.3h-12.6l-.7 .3M153.8 182.3h.1M153.8 182.2v.2h.7M154 182h.4M154.1 182.6a.36 .36 0 0 1-.2-.5 .36 .36 0 0 1 .6 0 .36 .36 0 0 1-.2 .5M154.6 182.2v.2M160.5 182.6a.43 .43 0 0 1-.1-.6 .43 .43 0 0 1 .7 0 .43 .43 0 0 1-.1 .6"/>
<path d="M161.5 181.3h.5M161.7 181.3v1.3M162.5 182.6a.43 .43 0 0 1 0-.6 .43 .43 0 0 1 .6 0 .43 .43 0 0 1-.1 .6M167.5 183.4l.2 .4h.5M167.9 183.5v.3M169 182.2v.2M169.2 182.6a.36 .36 0 0 1-.2-.5 .36 .36 0 0 1 .6 0 .36 .36 0 0 1-.2 .5M169.7 182.3h.1M169.7 182.2v.2h-.7M170.3 182.3h12.6l.7 .3M193.1 191.6l4 16.4M193.4 191.6l4 16.3"/>
<path d="M196 182.6h-64.2v34.3h62.7M196.2 183.4a.96 .96 0 0 0-1.1 1.2 .96 .96 0 0 0 1.5 .5 .93 .93 0 0 1-1.4-.5 .93 .93 0 0 1 1-1.2M196.4 183.5l1 4.1zM197.1 187.5l-4 4M197.4 187.7l-4 4M203.1 191.6l4 16.4M203.4 191.6l4 16.3M205.1 189.8h49.2M205.5 189.3h48.8M206 182.8h48.3M206.1 183.2h51.2M207.1 187.5l-4 4"/>
<path d="M207.4 187.7l-4 4M227.2 181.7l.3-.4h7.9l.3 .3v1M227.4 181.3h-.2v1.3M227.9 182.6a.43 .43 0 0 1-.1-.6 .43 .43 0 0 1 .7 0 .43 .43 0 0 1-.1 .6M230 183.4l-.2 .4h-.6M234.4 182.2v.2h.7M234.6 182.6a.36 .36 0 0 1-.2-.5 .36 .36 0 0 1 .6 0 .36 .36 0 0 1-.2 .5M235.1 182.2v.2M243.5 199.1a1.1 1.1 0 0 1 1.3-.2 1.1 1.1 0 0 1 .5 1.3 1.11 1.11 0 0 1-1.4 .5 1.11 1.11 0 0 1-.6-1.3zM243.6 199.8h1.4M244.3 199.1v1.4M244.3 184.4h17.6"/>
<path d="M254.3 182.6v34.3M254.3 183.3h3M257.3 183.2v.1M257.3 183.3v32.9M259.9 184.4l.2 .6h-.3zM259.9 184.4v11.6M263.6 182.6l.1 .6h-.2zM263.6 182.6v13.4M265.6 182.6h-59.6M354.1 187.7v2.3M354.1 188.8h2.2M355 188l1.3 .8"/>
<path d="M356.3 188.8l-1.3 .9M108.1 213.2h19.7M109.9 212.6h.3l-.1 .6zM117.6 204.6v4l.4 3.2M117.6 204.6h.5M118 211.8a1.47 1.47 0 0 0 1.8 1.2M118.1 204.6l.3 6.5M118.1 204.6h1.4M118.4 211.1h.1M118.4 211.1h1.4M118.4 211.1v.7M118.4 211.9a1.44 1.44 0 0 0 1.4 1.1"/>
<path d="M118.4 211.8h-.4M118.4 211.8v.1M118.4 211.9h2.6M119.5 204.6l.3 6.5M119.8 213h6M119.8 211.1h2v1.7M121 211.2v1.4M121 211.2h.8M121 212.6h.8M121.8 212.8v.2M121.8 212.8h4M125.8 212.3v.9"/>
<path d="M125.8 212.3h2M127.8 216h4M127.8 216.4h3.9M131.8 216.5h62.5M131.8 210.2h63.1M131.8 209.8h63.6M131.8 216.2l-.1 .2M138 215.3l1.5 .6M138.8 216.2l.1 .6-.3-.1zM138.8 216.2l-.8 5.9h24.2M138.9 200.6l.2 .6h-.4zM139 214.2l-.2 2"/>
<path d="M139.9 216.9l.7 .3h16.6M149.9 201.4l-1.2 2.8M154.1 219.3h2.2M155.2 219.3v2.2M157.2 217.2h1.1M157.2 216.9v.3M158.3 217.2h6.9M158.3 216.9v.3M160.1 201.8h2.2M160.4 202.7l.8 1.3M161.2 201.8v2.2M162.1 202.7l-.9 1.3"/>
<path d="M165.2 217.2h1.1M165.2 216.9v.3M166.3 216.9v.3M183.6 216.9l-.7 .3h-16.6M193.1 212l2 8.1M193.4 211.9l2 8.1M197.1 207.8l-4 4M197.4 208l-4 4M203.1 212l2 8.1M203.4 211.9l2 8.1M204.3 216.5h50M205 210.2h49.3"/>
<path d="M205.4 209.8h48.9M207.1 207.8l-4 4M207.4 208l-4 4M244.3 216.2l.1 .6h-.2zM244.3 214.2v7.8h22.5M244.3 215.2h17.6M254.3 216.2h3M254.3 216.4h3M257.3 216.2h.2M257.3 216.2v.2M257.5 216.2l-.2 .2M258.6 219.2h2.2"/>
<path d="M259.7 219.2v2.3M259.8 214.6h.3l-.2 .6zM259.9 201.3v13.9M263.5 216.3h.2l-.1 .6zM263.6 201.3v15.6M265.6 216.9h-61.2M141.9 222.5l-1.1 2.8M154.3 220.2l.9 1.3M156 220.2l-.8 1.3M249.9 222.4l-1.2 2.8M258.9 220.2l.8 1.3M260.6 220.2l-.9 1.3"/>
<path d="M4 245.2h123v47.8M4 253.7h123M4 259.4h123M52.4 245.2v47.8M83.5 253.7v5.7M104.7 253.7v5.7M216 253h200M216 248h65M216 258h65M228.6 243v15M255.2 243v15M281 243v50"/>
<path d="M296 243v30M346 243v30M361 243v30M381 253v20M392 253v20M416 243h-200v50M4 265h123M4 270.6h123M4 276.2h123M84.9 279.3h1.3M85.5 278.6v1.3M216 278h65"/>
<path d="M216 273h200M216 263h165M216 268h65M231 263v15M256 263v15M311 273v20M393.4 260.5l9-2.5v10l-9-2.5zM4 281.8h123M4 287.4h123M83.5 287.4v5.6M84.9 280.6h1.3M104.7 287.4v5.6"/>
<path d="M267.4 287.2h1.2M267.4 286h1.2M268 285.5v1.1"/>
<circle cx="148.2" cy="35" r=".71"/>
<circle cx="148.2" cy="34.9" r=".86"/>
<circle cx="153.2" cy="34.9" r=".86"/>
<circle cx="153.2" cy="35" r=".71"/>
<circle cx="157.1" cy="34.9" r=".95"/>
<circle cx="157.1" cy="34.9" r=".99"/>
<circle cx="161.8" cy="34.9" r=".44"/>
<circle cx="161.8" cy="34.9" r=".85"/>
<circle cx="166.5" cy="34.9" r=".95"/>
<circle cx="166.5" cy="34.9" r=".99"/>
<circle cx="170.3" cy="34.9" r=".86"/>
<circle cx="170.3" cy="35" r=".71"/>
<circle cx="175.3" cy="34.9" r=".86"/>
<circle cx="175.3" cy="34.9" r=".72"/>
<circle cx="230" cy="34.4" r=".93"/>
<circle cx="244.3" cy="34.4" r=".92"/>
<circle cx="133.2" cy="42.7" r=".85"/>
<circle cx="133.2" cy="57" r=".8"/>
<circle cx="133.2" cy="42.7" r=".81"/>
<circle cx="133.2" cy="56.9" r=".85"/>
<circle cx="252.9" cy="56.9" r=".85"/>
<circle cx="252.9" cy="42.6" r=".81"/>
<circle cx="252.9" cy="42.6" r=".86"/>
<circle cx="252.9" cy="56.9" r=".81"/>
<circle cx="148.2" cy="64.7" r=".71"/>
<circle cx="148.2" cy="64.7" r=".87"/>
<circle cx="153.2" cy="64.7" r=".87"/>
<circle cx="153.2" cy="64.7" r=".71"/>
<circle cx="157.1" cy="64.7" r=".95"/>
<circle cx="157.1" cy="64.6" r=".99"/>
<circle cx="161.8" cy="64.6" r=".44"/>
<circle cx="161.8" cy="64.7" r=".86"/>
<circle cx="166.5" cy="64.7" r=".95"/>
<circle cx="166.5" cy="64.6" r=".99"/>
<circle cx="170.3" cy="64.7" r=".87"/>
<circle cx="170.3" cy="64.7" r=".71"/>
<circle cx="172.1" cy="77.4" r="1"/>
<circle cx="175.3" cy="64.6" r=".72"/>
<circle cx="175.3" cy="64.7" r=".87"/>
<circle cx="228.2" cy="67.3" r=".74"/>
<circle cx="228.2" cy="67.3" r=".76"/>
<circle cx="244.3" cy="65.2" r=".92"/>
<circle cx="162.9" cy="115.2" r=".76"/>
<circle cx="162.9" cy="115.2" r=".74"/>
<circle cx="169.2" cy="118" r=".85"/>
<circle cx="169.2" cy="118" r=".75"/>
<circle cx="169.2" cy="118" r=".77"/>
<circle cx="228.3" cy="118" r=".77"/>
<circle cx="228.3" cy="118" r=".86"/>
<circle cx="228.3" cy="118" r=".74"/>
<circle cx="234.6" cy="118" r=".77"/>
<circle cx="234.6" cy="118" r=".86"/>
<circle cx="234.6" cy="118" r=".75"/>
<circle cx="337" cy="115.2" r="1.03"/>
<circle cx="337" cy="115.2" r=".98"/>
<circle cx="339.4" cy="114.7" r=".78"/>
<circle cx="348.8" cy="114.6" r=".84"/>
<circle cx="348.8" cy="114.6" r=".78"/>
<circle cx="351.1" cy="115.2" r="1.03"/>
<circle cx="351.1" cy="115.2" r=".98"/>
<circle cx="351.6" cy="117.6" r=".85"/>
<circle cx="253" cy="121" r=".86"/>
<circle cx="253" cy="121" r=".8"/>
<circle cx="336.5" cy="126.9" r=".78"/>
<circle cx="336.5" cy="127" r=".85"/>
<circle cx="337" cy="129.4" r="1.02"/>
<circle cx="337" cy="129.4" r=".98"/>
<circle cx="339.3" cy="130" r=".79"/>
<circle cx="339.3" cy="130" r=".84"/>
<circle cx="344" cy="122.3" r="7.6"/>
<circle cx="348.7" cy="129.8" r=".85"/>
<circle cx="348.7" cy="129.9" r=".79"/>
<circle cx="351.1" cy="129.4" r="1.02"/>
<circle cx="351.1" cy="129.4" r=".98"/>
<circle cx="351.8" cy="127.1" r=".78"/>
<circle cx="351.8" cy="127.1" r=".84"/>
<circle cx="358" cy="124.4" r="1.57"/>
<circle cx="358" cy="131.3" r="1.19"/>
<circle cx="358" cy="131.3" r="1.58"/>
<circle cx="358" cy="124.4" r="1.19"/>
<circle cx="358" cy="131.3" r="1.21"/>
<circle cx="358" cy="131.3" r="1.42"/>
<circle cx="358" cy="124.5" r="1.42"/>
<circle cx="372.6" cy="131.3" r="1.22"/>
<circle cx="372.6" cy="131.3" r="1.18"/>
<circle cx="372.6" cy="131.3" r="1.42"/>
<circle cx="372.6" cy="131.3" r="1.57"/>
<circle cx="387.2" cy="124.4" r="1.19"/>
<circle cx="387.2" cy="131.3" r="1.21"/>
<circle cx="387.2" cy="124.4" r="1.56"/>
<circle cx="387.2" cy="131.3" r="1.42"/>
<circle cx="387.2" cy="124.5" r="1.42"/>
<circle cx="387.2" cy="131.3" r="1.19"/>
<circle cx="387.2" cy="131.3" r="1.57"/>
<circle cx="135.9" cy="195.5" r=".47"/>
<circle cx="138.9" cy="184.3" r=".93"/>
<circle cx="138.9" cy="184.3" r=".98"/>
<circle cx="138.9" cy="199.8" r=".85"/>
<circle cx="160.8" cy="182.3" r=".34"/>
<circle cx="162.8" cy="182.3" r=".36"/>
<circle cx="167.5" cy="184.3" r=".93"/>
<circle cx="167.5" cy="184.3" r=".98"/>
<circle cx="167.5" cy="199.8" r=".85"/>
<circle cx="228.2" cy="182.3" r=".35"/>
<circle cx="230" cy="184.3" r=".97"/>
<circle cx="230" cy="184.3" r=".93"/>
<circle cx="244" cy="199.8" r="3"/>
<circle cx="244.3" cy="184.3" r=".97"/>
<circle cx="244.3" cy="184.3" r=".93"/>
<circle cx="250.2" cy="195.5" r=".47"/>
<circle cx="135.9" cy="204.1" r=".47"/>
<circle cx="138.9" cy="215.2" r=".93"/>
<circle cx="138.9" cy="215.2" r=".98"/>
<circle cx="149.3" cy="202.8" r=".99"/>
<circle cx="167.5" cy="215.2" r=".93"/>
<circle cx="167.5" cy="215.2" r=".98"/>
<circle cx="230" cy="215.2" r=".93"/>
<circle cx="230" cy="215.2" r=".96"/>
<circle cx="244.3" cy="215.2" r=".93"/>
<circle cx="244.3" cy="215.2" r=".96"/>
<circle cx="250.2" cy="204.1" r=".47"/>
<circle cx="141.3" cy="223.9" r=".98"/>
<circle cx="249.3" cy="223.8" r=".99"/>
</g>
<path d="M412.4 262.3a2.5 2.5 0 0 0-4.1-1.1 2.5 2.5 0 0 0 1 4.2 2.5 2.5 0 0 0 3.2-2.9l-.1-.2" fill="none" stroke="#000" stroke-width=".3" stroke-dasharray="30.5 1.3 1.3 1.3" stroke-dashoffset="24.5" stroke-linecap="butt"/>
<path d="M414.8 261.5a5 5 0 0 0-8.3-2 5 5 0 0 0 2.2 8.3 5 5 0 0 0 6.2-6l-.1-.3" fill="none" stroke="#000" stroke-width=".3" stroke-dasharray="30.5 1.3 1.3 1.3" stroke-dashoffset="16.7" stroke-linecap="butt"/>
<g fill="none" stroke="#000" stroke-width=".3" stroke-dasharray="6.3 1.3 1.3 1.3 5.1">
<path d="M195.2 29.5l2 8.1M197.2 37.6l-4 4M205.2 29.5l2 8.1M207.2 37.6l-4 4M197.2 57.9l-4 4M207.2 57.9l-4 4M193.2 61.9l2 8.2M203.2 61.9l2 8.2M195.2 113l2 3.9M197.2 116.9l-4 4M205.2 113l2 3.9M207.2 116.9l-4 4"/>
<path d="M193.2 132.9l2 4M197.2 128.9l-4 4M203.2 132.9l2 4M207.2 128.9l-4 4M195.2 179.4l2 8.2M205.2 179.4l2 8.2M197.2 187.6l-4 4M207.2 187.6l-4 4M193.2 211.9l2 8.2M197.2 207.9l-4 4M203.2 211.9l2 8.2M207.2 207.9l-4 4"/>
</g>
<path d="M193.2 120.9l4 8M203.2 120.9l4 8" fill="none" stroke="#000" stroke-width=".3" stroke-dasharray="6.3 1.3 1.3 1.3 5.1" stroke-dashoffset="6.3"/>
<path d="M193.2 41.6l4 16.3M203.2 41.6l4 16.3M193.2 191.6l4 16.3M203.2 191.6l4 16.3" fill="none" stroke="#000" stroke-width=".3" stroke-dasharray="6.3 1.3 1.3 1.3 5.1" stroke-dashoffset="2.4"/>
<path d="M372.6 120.9v14.3" fill="none" stroke="#000" stroke-width=".3" stroke-dasharray="30.5 1.3 1.3 1.3" stroke-dashoffset="25.2"/>
<path d="M242.9 199.8h-.1M244.3 198.3v-.1M245.8 199.8h.1M244.3 201.2v.1" fill="none" stroke="#000" stroke-width=".3" stroke-dasharray="30.5 1.3 1.3 1.3"/>
<path d="M410 255.7v14.9" fill="none" stroke="#000" stroke-width=".3" stroke-dasharray="30.5 1.3 1.3 1.3" stroke-dashoffset="25"/>
<path d="M403.4 263l12.6-.1" fill="none" stroke="#000" stroke-width=".3" stroke-dasharray="30.5 1.3 1.3 1.3" stroke-dashoffset="26.1"/>
<path d="M216 248v5" fill="none" stroke="#000" stroke-width=".3" stroke-dasharray="30.5 1.3 1.3 1.3" stroke-dashoffset="29.9"/>
<path d="M132.8 34.9v29.7M161.8 34.9v29.7M224.3 34.9v29.7M253.3 34.9v29.7" fill="none" stroke="#f00" stroke-width=".3" stroke-dasharray="30.5 1.3 1.3 1.3" stroke-dashoffset="17.5"/>
<g fill="#000">
<path d="M355.6 131.8l-.2 .6-.2-.2z"/>
<path d="M182.6 34.9l.1 .6h-.3zM182.4 64.1h.3l-.1 .6zM393.6 112l.2 .6h-.3zM393.5 133.1h.3l-.2 .6zM263.6 182.6l.1 .6h-.2zM263.5 216.3h.2l-.1 .6zM259.9 184.4l.2 .6h-.3zM259.8 214.6h.3l-.2 .6zM351.6 175.7l.2 .6h-.4zM351.4 178.5h.4l-.2 .6z"/>
<path d="M256.9 26.6l.6 .2-.6 .1zM253.3 26.8l.6-.2v.3zM223.7 19.3l.6 .1-.6 .1zM161.7 19.4l.6-.1v.2zM256.9 158.6l.6 .1-.6 .2zM244.3 158.7l.6-.1v.3zM356.8 173.3l.6-.2v.4zM355.1 173.1l.6 .2-.6 .2z"/>
<path d="M117.6 108.8l.6-.2v.3zM256.9 108.6l.6 .2-.6 .1zM153.2 30l.6-.1v.3zM169.7 29.9l.6 .1-.6 .2zM148.2 26.8l.6-.2v.3zM174.7 26.6l.6 .2-.6 .1zM135.7 23.7l.6-.1v.2zM187.1 23.6l.6 .1-.6 .1zM175.3 65.5l-.1 .6h.3zM161.7 65.5l-.1 .6h.3zM117.6 19.4l.6-.1v.2zM161.1 19.3l.6 .1-.6 .1zM117.6 23.7l.6-.1v.2zM132.2 23.6l.6 .1-.6 .1zM117.6 158.7l.6-.1v.3zM138.3 158.6l.6 .1-.6 .2zM138.9 158.7l.6-.1v.3zM166.9 158.6l.6 .1-.6 .2zM138.9 200.6l-.2 .6h.4zM138.8 216.2l-.2 .5 .3 .1zM244.3 216.2l-.1 .6h.2z"/>
<path d="M389.4 107.9l.6 .1-.6 .2zM355.2 108l.6-.1v.3z"/>
<path d="M372.6 136.9l.6-.2v.3zM389.1 136.7l.6 .2-.6 .1z"/>
<path d="M372 136.7l.6 .2-.6 .1zM355.6 136.9l.6-.2v.3z"/>
<path d="M167.5 158.7l.6-.1v.3zM229.4 158.6l.6 .1-.6 .2z"/>
<path d="M230 158.7l.6-.1v.3zM243.7 158.6l.6 .1-.6 .2z"/>
<path d="M109.9 212.6h.3l-.1 .6zM110.1 161.8l.1 .6h-.3z"/>
</g>
<g font-size="6.3">
<text x="282.1" y="250.3">名称</text>
<text x="347.1" y="250.3">图号</text>
<text x="282.1" y="260.3">材质</text>
<text x="347.1" y="260.3">质量</text>
<text x="383.3" y="262.1">视</text>
<text x="383.3" y="269.9">图</text>
<text x="282.1" y="270.3">版次</text>
<text x="347.1" y="270.3">比例</text>
</g>
<g font-size="4.2">
<text x="4.8" y="237.6">注意：1.行走平行度（正面+侧面），450行程内，≤±0.03mm，1000行程内，≤±0.05mm。</text>
<text x="12.2" y="243.3">2.本体形变，450行程内，≤±0.03mm，1000行程内，≤±0.05mm。</text>
<text x="18.6" y="251.3">型号/规格</text>
<text x="69.5" y="251.3">GTH12-700-BL-M40-C4</text>
<text x="300.8" y="249.5">GTH12-700-BL-M40-C4</text>
<text x="14.4" y="258.3">螺杆型号/规格</text>
<text x="19.7" y="263.9">有效行程</text>
<text x="63.7" y="258.3">1605</text>
<text x="86.5" y="263.9">700</text>
<text x="89.9" y="258.3">1610</text>
<text x="111.7" y="258.3">1620</text>
<text x="19.7" y="269.5">精度等级</text>
<text x="87.6" y="269.5">C7</text>
<text x="259" y="267">2022/9/29</text>
<text x="19.7" y="275.2">马达容量</text>
<text x="74.9" y="275.2">400W（无刹车）</text>
<text x="15.5" y="280.8">重复定位精度</text>
<text x="86.7" y="280.8">0.02</text>
<text x="9.1" y="286.4">感应开关方式及数量</text>
<text x="72.7" y="286.4">外挂型三只（C4）</text>
<text x="15.5" y="292">建议最快速度</text>
<text x="60.5" y="292">250MM/S</text>
<text x="86.7" y="292">500MM/S</text>
<text x="107.4" y="292">1000MM/S</text>
</g>
<g font-size="4.1">
<text x="374.2" y="175.1">I</text>
<text x="368.1" y="180.4">2 : 3.5</text>
<text x="248.1" y="201.3">I</text>
</g>
<g font-size="3.5">
<text x="122" y="20.6">154.50 滑台原始位置</text>
<text x="191.4" y="20.6">700 有效行程</text>
<text x="85.1" y="24.9">53 滑台极限位置 1</text>
<text x="164" y="24.9">182</text>
<text x="164.9" y="28">95</text>
<text x="260.2" y="28">14.50 滑台极限位置 1</text>
<text x="164.9" y="31.3">60</text>
<text x="183.8" y="52.2" transform="rotate(-90 183.8 52.2)">104</text>
<text x="176.9" y="72.7">8 x M6 贯穿</text>
<text x="163.4" y="78.7">2 x</text>
<text x="173.8" y="78.7">6 H7</text>
<text x="187" y="78.7">8</text>
<text x="177" y="110">970.50</text>
<text x="370.1" y="109.3">122</text>
<text x="394.9" y="124.3" transform="rotate(-90 394.9 124.3)">76</text>
<text x="342.1" y="135.2">基准面</text>
<text x="359.7" y="138.1">59.50</text>
<text x="379.9" y="138.1">60</text>
<text x="124.7" y="160">74.50</text>
<text x="150.9" y="160">100</text>
<text x="193.7" y="160">700</text>
<text x="236.9" y="160">50</text>
<text x="247.8" y="160">46</text>
<text x="360.4" y="174.5">2</text>
<text x="111.3" y="190" transform="rotate(-90 111.3 190)">180</text>
<text x="349.4" y="191.3" transform="rotate(-90 349.4 191.3)">+0.012</text>
<text x="352.9" y="189.5" transform="rotate(-90 352.9 189.5)">0</text>
<text x="356.4" y="187.1" transform="rotate(-90 356.4 187.1)">6</text>
<text x="352.9" y="194.8" transform="rotate(-90 352.9 194.8)">6</text>
<text x="261.2" y="201.3" transform="rotate(-90 261.2 201.3)">108</text>
<text x="264.9" y="201.3" transform="rotate(-90 264.9 201.3)">120</text>
<text x="140.5" y="204.1">2 x</text>
<text x="150.9" y="204.1">6 H7</text>
<text x="164.1" y="204.1">6</text>
<text x="139.6" y="221.6">16 x M8</text>
<text x="158" y="221.6">16</text>
<text x="245.9" y="221.6">4 x M8</text>
<text x="262.5" y="221.6">16</text>
<text x="143" y="225.1">6.5 贯穿</text>
<text x="250.9" y="225.1">6.5 贯穿</text>
<text x="221.4" y="246.8">1</text>
<text x="221.4" y="251.8">2</text>
<text x="218.8" y="256.8">序号</text>
<text x="232.2" y="256.8">修 订 版 次</text>
<text x="257.5" y="256.8">设计变更编号</text>
<text x="228.2" y="261.8">设</text>
<text x="240.1" y="261.8">计</text>
<text x="252" y="261.8">变</text>
<text x="263.9" y="261.8">更</text>
<text x="219.1" y="266.7">设 计</text>
<text x="366.6" y="269.3">1:3.5</text>
<text x="219.1" y="271.7">校 核</text>
<text x="219.1" y="276.7">批 准</text>
<text x="222.9" y="282.7">技术要求：</text>
<text x="231.8" y="287.3">1、未标注公差全部 0.1</text>
<text x="231.7" y="291.8">2、未标注倒角全部C0.3</text>
</g>
</svg>
